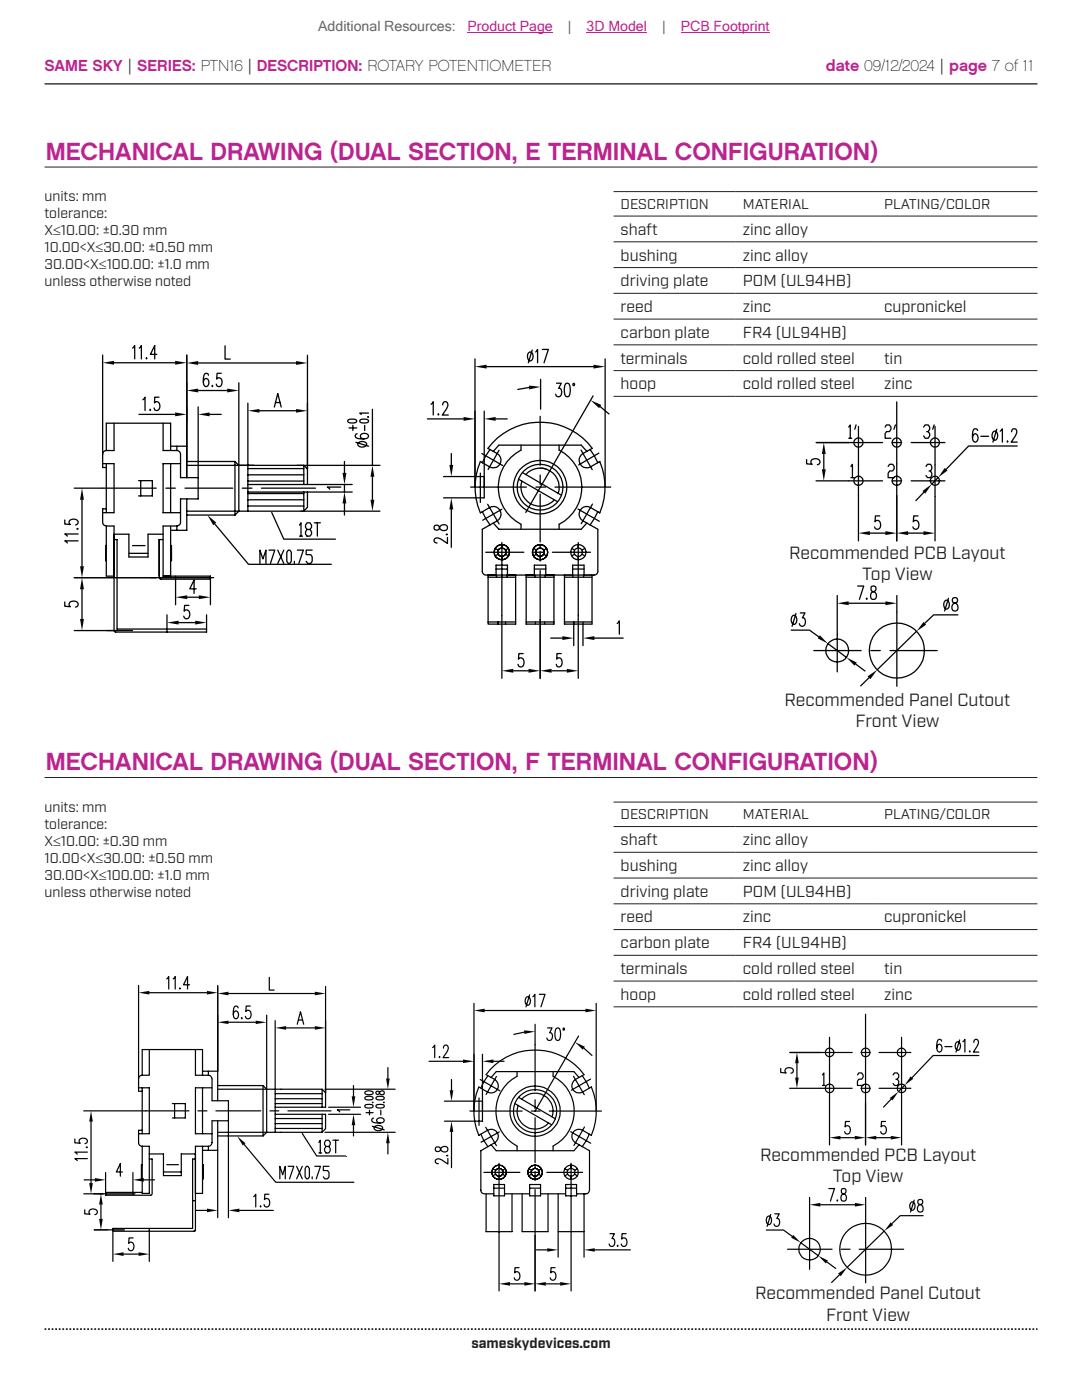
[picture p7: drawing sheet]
<svg xmlns="http://www.w3.org/2000/svg" width="216mm" height="279mm" viewBox="0 0 216 279" stroke-linecap="round" stroke-linejoin="round" font-family="sans-serif">
<path d="M8.9 16.7h198.1" fill="none" stroke="#231f20" stroke-width=".26"/>
<path d="M8.9 265.3h198.1" fill="none" stroke="#231f20" stroke-width=".35" stroke-dasharray=".4 .4 .4 .4 .4 .4" stroke-dashoffset=".7" stroke-linecap="butt"/>
<path d="M8.9 33.3h198.1" fill="none" stroke="#231f20" stroke-width=".2"/>
<path d="M94.8 71.6v25.6M97.1 73.2h21.3M120.7 71.6v25.6" fill="none" stroke="#040503" stroke-width=".26"/>
<g fill="#040503">
<path d="M94.8 73.2l2.3-.4v.8z"/>
<path d="M118.4 72.8l2.3 .4-2.3 .4z"/>
</g>
<path d="M105.5 70.4l.2-.1a.9 .9 0 0 1 .7 .8 .9 .9 0 0 1-.7 .9 1.14 1.14 0 0 1-.2-1.6zM106.2 69.9l-.8 2.5M106.9 70.3l.4-.6v2.7M108.2 69.7h1.2l-.8 2.7M22.8 105v20.8M25.7 106.6v4.6M29.5 106.6v4.6M32.5 105v10M34 105v10" fill="none" stroke="#040503" stroke-width=".26"/>
<path d="M41.4 102.8l1.7 1.5-.6 .5z" fill="#040503"/>
<path d="M88.5 99.4h6.4M88.5 95.1h6.4M90.1 90.5v2.3M21.2 105v10M42.8 104.6l6.8 8h16.5M90.1 101.7v7.5M96.2 105.6v8.4M119.3 105.6v8.4" fill="none" stroke="#040503" stroke-width=".26"/>
<g fill="#040503">
<path d="M89.7 92.8h.7l-.3 2.3z"/>
<path d="M90.1 99.4l.3 2.3h-.7z"/>
</g>
<path d="M14.8 97.4h5.6M16.4 99.7v13.3M107.8 83.1v9.8M107.8 94.8v1.9M107.8 98.6v9.6M14.8 115.3h16.4M86.7 104.9l-.1 .6a.59 .59 0 0 0 1 .1 .9 .9 0 0 1 .7-.9 .9 .9 0 0 1 1 .5 .84 .84 0 0 1-.9 .7 .84 .84 0 0 1-.8-.8 .63 .63 0 0 0-.9-.2zM89.2 106.6l.1 .1h-.3M89.3 107.3v1.2l-1.3-.9a.77 .77 0 0 0-.8-.3 .77 .77 0 0 0-.6 .7l.6 .4M107.8 110v2M107.8 113.9v9.8" fill="none" stroke="#040503" stroke-width=".26"/>
<g fill="#040503">
<path d="M16 113h.7l-.3 2.3z"/>
<path d="M16.4 97.4l.3 2.3h-.7z"/>
</g>
<path d="M12.9 103.8v.8l1.1 .1a.54 .54 0 0 1-.2-.6 .54 .54 0 0 1 .4-.4 .91 .91 0 0 1 1.4 .6l-.1 .3-.4 .2M14.8 115.3h16.4M15.5 105.5h.1h-.3M15.6 107.9h-2.7l.5 .5M15.6 106.6h-2.7l.5 .4M16.4 117.6v5.9M14.8 125.8h8.7" fill="none" stroke="#040503" stroke-width=".26"/>
<g fill="#040503">
<path d="M16.4 115.3l.3 2.3h-.7z"/>
<path d="M16 123.5h.7l-.3 2.3z"/>
</g>
<g fill="none" stroke="#040503" stroke-width=".26">
<path d="M21.2 115h1.6M96.9 110.2h7.6M106.4 110.2h1.9M110.2 110.2h7.6M112.6 115.2h5.5M112.6 114.8h5.5M114.3 113.6h2.2M114.3 112.8h2.2M12.9 120.1v.9l1.1 .1a.57 .57 0 0 1-.2-.6 .57 .57 0 0 1 .4-.5 .9 .9 0 0 1 1.4 .7l-.1 .3-.4 .2M21.3 125.8h5.1M100.1 122.8v12.6M100.9 124.1v.5"/>
<path d="M102.4 133.9h3.1M106.8 124.1v.5M107.8 123.7v11.7M108.7 124.1v.5M112.6 124.1h5.5M114.5 124.1v.5M114.7 124.6h3.4"/>
<circle cx="115.4" cy="110.2" r="1.53"/>
<circle cx="115.4" cy="110.2" r=".84"/>
</g>
<g fill="#040503">
<path d="M100.1 133.9l2.3-.4v.8z"/>
<path d="M105.5 133.5l2.3 .4-2.3 .4z"/>
</g>
<path d="M104.4 130.4h-.9l-.1 1.2a.57 .57 0 0 1 .6-.3 .57 .57 0 0 1 .5 .4 .9 .9 0 0 1-.7 1.4l-.3-.1-.1-.4M107.8 123.7v11.7M110.1 133.9h3M115.4 122.8v12.6" fill="none" stroke="#040503" stroke-width=".26"/>
<g fill="#040503">
<path d="M107.8 133.9l2.3-.4v.8z"/>
<path d="M113.1 133.5l2.3 .4-2.3 .4z"/>
</g>
<g fill="none" stroke="#040503" stroke-width=".26">
<path d="M20.5 70.9v19.8M22.8 72.4h12.1M37.3 70.9v13.2M20.5 92.5h2.3M21.2 84.5h12.8M21.2 89.9h1.6M20.5 102.3h2.3M21.2 108.9h-.1v3h.1M21.2 105h1.6M22.8 107.7h.6v17.8h17.8v.6h-18.1l-.3-.3M25.7 111.2h3.8M25.7 110.4h3.8"/>
<path d="M26.4 108.9h2.5M30.1 115.3h12.5M31.8 115v-7.3l.1 7.8 10.1 .1v-.6h-9.5M31.8 107.7h.7M34 108.9h.2v3h-.2M51.9 112.4v-2.6l.6 1.7 .6-1.7v2.6M53.7 109.8h1.1l-.8 2.6M55.4 109.8l1.2 2.6M56.6 109.8l-1.2 2.6M57.5 109.8h.3l.3 .4v1.8l-.3 .4h-.3l-.3-.4v-1.8zM58.7 112v.4M59.3 109.8h1.2l-.9 2.6"/>
<path d="M62.3 109.8h-1.2v.9h.9l.3 .4v.9l-.3 .4h-.6l-.3-.4M96.2 114a.73 .73 0 0 0 .8 .8h2v-2h2.3v2M97.4 115.2h5.5M98.8 109.4l.6 .4M99 113.6h2.3M99.1 114.8v.4M99.4 110.6l-.6 .3M100.1 108.3v14.5M100.9 110.6l.5 .3M101.2 114.8v.4M101.4 109.4l-.5 .4M102.9 114.8v9.8h-5.5v-9.8h16.9"/>
<path d="M105 114.8v9.8h5.5v-9.8M105 115.2h5.5M106.5 109.4l.6 .4M106.6 113.6h2.3M106.6 114.8v-2h2.3v2M106.7 114.8v.4M107.1 110.6l-.6 .3M107.8 108.7v.7M107.8 111v.7M108.5 110.6l.6 .3M108.8 114.8v.4M109.1 109.4l-.6 .4"/>
<path d="M112.6 114.8v9.8h2.1M114.1 109.4l.6 .4M114.3 112.8v2.4M114.7 110.6l-.6 .3M115.4 108.3v14.5M116.1 110.6l.6 .3M116.5 114.8v.4M116.5 112.8v2h2a.73 .73 0 0 0 .8-.8M116.7 109.4l-.6 .4M118.1 114.8v9.8M33.3 125.5v.6M97.4 124.1h5.5"/>
<path d="M99.4 124.1v.5M105 124.1h5.5M112 130.4h-.9v1.2a.51 .51 0 0 1 .8-.2 1.11 1.11 0 0 1-.3 1.7l-.5-.1-.1-.4M116.3 124.1v.5"/>
<circle cx="100.1" cy="110.2" r="1.51"/>
<circle cx="100.1" cy="110.2" r=".83"/>
<circle cx="107.8" cy="110.2" r="1.51"/>
<circle cx="107.8" cy="110.2" r=".83"/>
</g>
<g fill="#040503">
<path d="M20.5 72.4l2.3-.4v.8z"/>
<path d="M34.9 72l2.4 .4-2.4 .4z"/>
</g>
<g fill="none" stroke="#040503" stroke-width=".26">
<path d="M26.4 69.5l.5-.5v2.6M27.8 69.5l.4-.5v2.6M29.2 71.4v.2l.1-.1M31.3 70.7h-1.3l.9-1.7v2.6M37.3 70.9v21.2M39.5 72.4h19.6M61.3 70.9v22.7M20.4 97.4h10.8M21.2 92.5v9h-.7v2.7a.73 .73 0 0 0 .7 .8M21.2 84.5v5.4a.73 .73 0 0 0-.7 .8v2.6h.7M33.1 97.4h1.9M36.9 97.4h9.6"/>
<path d="M48.3 97.4h2M52.2 97.4h10.7M93.9 97.2h11.1M94.9 95.1h1.7v4.3h-1.7M95.8 94.4v5.9M96.2 90.5l4.1 2.4M97.8 89.7l-1.6 2.7M98.4 90.1l1.1-1.3h16.5l1.1 1.3M99.6 89.9l-2.2 3.8M104 88.8v1a8.3 8.3 0 0 0 0 14.8v1M106.9 97.2h2M109 93.6a3.9 3.9 0 0 0-4.1 1.1"/>
<path d="M110.6 99.8a3.9 3.9 0 0 1-4.8 .7M110.7 97.2h11.2M111.6 88.8v1a8.3 8.3 0 0 1 0 14.8v1M115.9 89.8l2.3 3.9M117.7 89.7l1.6 2.7M119.5 90.4l-4 2.4M21.2 101.5v.8M96.2 105.6l3-1.7a1.53 1.53 0 0 0 .6-2 1.53 1.53 0 0 0-2.1-.6l-1.9 1.1a13 13 0 0 1 0-10.3l1.9 1.1a1.53 1.53 0 0 0 2.1-.6 1.53 1.53 0 0 0-.6-2.1l-1.8-1a13 13 0 0 1 20.8 0l-1.9 1a1.53 1.53 0 0 0-.5 2.1 1.53 1.53 0 0 0 2 .6l1.9-1.1a13 13 0 0 1 0 10.3l-1.9-1.1a1.53 1.53 0 0 0-2 .6 1.53 1.53 0 0 0 .5 2l3 1.7M96.2 102.1l1.6 2.7M97.3 100.6l2.3 4M100.1 101.6l-3.8 2.2M115.3 101.6l4.3 2.4"/>
<path d="M117.1 104.4l-1.1 1.2h-16.5l-1.1-1.2M118.2 100.6l-2.2 3.9M119.3 102.1l-1.6 2.7"/>
<circle cx="107.8" cy="97.2" r="4.6"/>
<circle cx="107.8" cy="97.2" r="5.3"/>
</g>
<path d="M98.7 103h.1" fill="none" stroke="#040503" stroke-width=".2"/>
<g fill="#040503">
<path d="M37.3 72.4l2.2-.3v.7z"/>
<path d="M59.1 72.1l2.2 .3-2.2 .4z"/>
</g>
<path d="M44.9 69v2.7h1M61.3 96.7h9M61.4 98.2h8.9M68.7 92.1v2.3M68.7 96.7v1.5M68.7 100.5v2.3" fill="none" stroke="#040503" stroke-width=".26"/>
<g fill="#040503">
<path d="M68.3 94.4h.8l-.4 2.3z"/>
<path d="M68.7 98.2l.4 2.3h-.8z"/>
</g>
<path d="M59.2 92.9h16.6M68 97.2h-2.7l.5 .4M74.3 81.7v11.2M74.3 95.1v4.6M60 102h15.8" fill="none" stroke="#040503" stroke-width=".26"/>
<g fill="#040503">
<path d="M73.9 99.7h.8l-.4 2.3z"/>
<path d="M74.3 92.9l.4 2.2h-.8z"/>
</g>
<g fill="none" stroke="#040503" stroke-width=".26">
<path d="M37.3 76.4v12.7M39.5 77.9h5.8M47.7 76.4v16.5M22.8 84.5v5.4M32.5 84.5v5.4M34 84.5v5.4M69.5 83.8l.6-.2a.79 .79 0 0 1 1.1 .5 1.34 1.34 0 0 1-1.8 0zM69.6 85.4h1.6M70.4 84.9v1M71 88.3l2.5 .8M71.3 86.6h-.3l-.1 .5a1.56 1.56 0 0 0 1.7 .5l.6-.1 .3-.4a.85 .85 0 0 0-.8-.6 .85 .85 0 0 0-.8 .6l.1 .2 .6 .3M71.5 88.4a1.14 1.14 0 0 1 1.7 .1v.3a.97 .97 0 0 1-1 .4 .97 .97 0 0 1-.8-.7z"/>
<path d="M71.9 83.8l.6-.2a.79 .79 0 0 1 1 .5 1.29 1.29 0 0 1-1.7 0zM72.8 84.9v1M73.5 83.2v.1l-.1-.1M73.5 82.4h-1.7l.3 .3"/>
</g>
<g fill="#040503">
<path d="M37.3 77.9l2.2-.4v.8z"/>
<path d="M45.3 77.5l2.4 .4-2.4 .4z"/>
</g>
<g fill="none" stroke="#040503" stroke-width=".26">
<path d="M41.6 74.9l-.1-.3-.4-.1a1.56 1.56 0 0 0-.5 1.8l.1 .5 .4 .4a.85 .85 0 0 0 .6-.9 .85 .85 0 0 0-.6-.8l-.4 .4-.1 .4M42.4 76.9v.3l.1-.2M44.1 74.5h-.8l-.1 1.2a.55 .55 0 0 1 .6-.3 .55 .55 0 0 1 .4 .3 .91 .91 0 0 1-.6 1.5l-.3-.2-.2-.4M22.8 92.5v9.8M27.7 95.9h2.7v3.1h-2.7M28.1 95.9v3.1M32.5 89.9h2.8M34 92.5v9.8M34 89.1h3.3v6.2M35.3 89.1v.8a.74 .74 0 0 1 .7 .8v4.6h3.5v4.3h-3.5v4.6a.74 .74 0 0 1-.7 .8h-2.8M36 92.5h-3.5v9.8h3.5M37.3 92.1h9.6"/>
<path d="M37.3 92.9h10.4M37.3 99.6v6.2h-3.3M46.9 92.1l.8 .8h3M46.9 92.1v10.7M47.7 92.9h12.9l.7 .7M47.7 92.9v9.1h-10.4M49.5 80.5v21.5M49.5 98.2h11.8v3l-.7 .8M49.5 93.5h11.1M49.5 94.8h11.1M49.5 96h11.1M49.5 98.5h11.1"/>
<path d="M49.5 99.7h11.1M51.8 82h7.3M60.6 92.9v3.8M60.6 98.2v3.8M61.3 80.5v16.2h-11.8M22.8 106.6h2.9M29.5 106.6h3M35.3 105v.8M37.3 102.8h9.6M49.5 101h11.1M60.6 102h-12.9l-.8 .8"/>
</g>
<g fill="#040503">
<path d="M49.5 82l2.3-.4v.8z"/>
<path d="M59.1 81.6l2.2 .4-2.2 .4z"/>
</g>
<path d="M105.6 77.3l-2.3 .4M107.9 75.7v6M118.3 79l-13.4 23.3M54.7 81.2l.7-2.7 .7 2.7M55 80.3h.9M103.4 95.6l7.9 4.5M104.1 96.1a3.9 3.9 0 0 0 1.7 4.4M104.2 94.3l7.8 4.5M107.8 93.4a3.8 3.8 0 0 1 3.6 5.1M119.8 81.2l1.7 1.4" fill="none" stroke="#040503" stroke-width=".26"/>
<g fill="#040503">
<path d="M117.8 79.9l2.2 .9-.5 .7z"/>
<path d="M105.6 76.9l2.3 .3-2.3 .5z"/>
</g>
<g fill="none" stroke="#040503" stroke-width=".26">
<path d="M111 76.5h1l-.5 1h.2a1.03 1.03 0 0 1-.1 1.7 .54 .54 0 0 1-.7-.5M112.8 76.6l.5-.1a1.42 1.42 0 0 1 .5 1.5l-.3 1.1-.4 .1a1.42 1.42 0 0 1-.5-1.6zM85.3 83.6h7.2M94.8 82.1v15.1M96.6 82.1v15.1M98.9 83.6h2.3"/>
<circle cx="114.4" cy="76.7" r=".22"/>
</g>
<g fill="#040503">
<path d="M96.6 83.6l2.3-.4v.8z"/>
<path d="M92.5 83.2l2.3 .4-2.3 .4z"/>
</g>
<path d="M86 80.7l.4-.5v2.6M87.5 82.6v.2l.1-.1M88.3 80.8l.1-.4a.58 .58 0 0 1 .9 0 .58 .58 0 0 1 0 .8l-1 1.6h1.2M109.9 127.3h2.3M114.5 124.6v4.2M116.3 124.6v4.2M118.6 127.3h5.8" fill="none" stroke="#040503" stroke-width=".26"/>
<g fill="#040503">
<path d="M112.2 127l2.3 .3-2.3 .4z"/>
<path d="M116.3 127.3l2.3-.3v.7z"/>
</g>
<path d="M27.7 82.7h7.2M37.3 81.2v14.1M39.5 81.2v14.1M41.8 82.7h2.3M123.2 124.4l.4-.5v2.7" fill="none" stroke="#040503" stroke-width=".26"/>
<g fill="#040503">
<path d="M39.5 82.7l2.3-.4v.8z"/>
<path d="M34.9 82.3l2.4 .4-2.4 .4z"/>
</g>
<path d="M28.5 79.8l.4-.5v2.6M31.7 79.3h-.8l-.1 1.1a.51 .51 0 0 1 .8-.1 1.06 1.06 0 0 1-.2 1.6l-.5-.1-.2-.4M30 81.7v.2l.1-.1" fill="none" stroke="#040503" stroke-width=".26"/>
<path d="M54.1 102l.1 .3z" fill="#040503"/>
<g fill="none" stroke="#040503" stroke-width=".26">
<path d="M162.8 88.3h6.6M162.8 96h6.6M164.4 90.6v3M171.3 85.1v7.6M186.6 85.1v7.6M54.2 102.3l2.4 5.3h10.3M59.8 104.8l.3-.5v2.7M59.8 107h.6M61.3 105.7l-.3-.5v-.4l.3-.5h.6l.3 .5v.4l-.3 .5h-.6l-.3 .4v.5l.3 .4h.6l.3-.4v-.5l-.3-.4M62.7 104.3h1.2M63.3 104.3v2.7"/>
<circle cx="178.9" cy="88.3" r=".91"/>
</g>
<g fill="#040503">
<path d="M164.4 88.3l.4 2.3h-.8z"/>
<path d="M164 93.6h.8l-.4 2.4z"/>
</g>
<g fill="none" stroke="#040503" stroke-width=".26">
<path d="M160.9 91.7v.9l1.2 .1a.57 .57 0 0 1-.3-.6 .57 .57 0 0 1 .4-.5 .9 .9 0 0 1 1.4 .7l-.1 .3-.4 .1M184.3 98.2l-1.5 1.7M187.2 95.3l-1.3 1.3M195.1 85.9a.49 .49 0 0 0-.8-.2 2.97 2.97 0 0 0 0 2.4l.3 .1a.88 .88 0 0 0 .6-.8 .88 .88 0 0 0-.6-.8l-.5 .3-.1 .4M195.7 87.1h1.6M198.2 86.2l.4-.2a1.15 1.15 0 0 1 0 1.9h-.2a1.19 1.19 0 0 1-.2-1.7zM198.9 85.7l-.8 2.5M199.6 86l.4-.4v2.6M201 88v.2l.1-.1M201.9 86.2v-.4a.58 .58 0 0 1 .9-.1 .58 .58 0 0 1 0 .9l-1 1.6h1.2M203 89h-9.7l-4.5 4.6"/>
<circle cx="171.3" cy="88.3" r=".91"/>
</g>
<g fill="#040503">
<path d="M184.1 98l1.8-1.4-1.3 1.9z"/>
<path d="M188.5 93.4l.6 .5-1.9 1.4z"/>
</g>
<g fill="none" stroke="#040503" stroke-width=".26">
<path d="M169.4 96h6.7M178 96h1.9M178.9 80.2v12.4M178.9 98.9v9M181.8 96h6.7M186.6 99.1v8.8M181.2 106.4h3.1"/>
<circle cx="186.6" cy="96" r=".91"/>
<circle cx="186.6" cy="88.3" r=".91"/>
</g>
<g fill="#040503">
<path d="M178.9 106.4l2.3-.4v.8z"/>
<path d="M184.3 106l2.3 .4-2.3 .4z"/>
</g>
<path d="M171.3 98.9v9M178.9 98.9v9M173.6 106.4h3.1M183.2 103h-.9l-.1 1.1a.57 .57 0 0 1 .6-.3 .57 .57 0 0 1 .5 .5 .8 .8 0 0 1 0 .9 .8 .8 0 0 1-1 .3l-.1-.3" fill="none" stroke="#040503" stroke-width=".26"/>
<g fill="#040503">
<path d="M171.3 106.4l2.3-.4v.8z"/>
<path d="M176.7 106l2.2 .4-2.2 .4z"/>
</g>
<g fill="none" stroke="#040503" stroke-width=".26">
<path d="M163 88.3h13.1M169.4 85.2l.3-.4v2.7M169.4 87.5h.6M169.8 93.1l.3-.4v2.6M169.8 95.3h.6M170.8 84.8l-.2 .9M171.3 92.7v6.2M176.6 85.2l.3-.4h.6l.3 .4v.5l-.3 .4h-.6l-.3 .5v.9h1.2M177.2 93.1l.3-.4h.6l.3 .4v.5l-.3 .4h-.6l-.3 .5v.8h1.2M178 88.3h1.9M178.7 84.8l-.3 .9M178.9 92.6v6.3"/>
<path d="M181.8 88.3h6.7M184.3 85.2l.3-.4h.6l.3 .4v.5l-.3 .4h-.3M184.8 93.1l.3-.4h.6l.2 .4v.5l-.2 .4h-.3M185.2 86.1l.3 .5v.4l-.3 .5h-.6l-.3-.5M185.7 94l.2 .5v.4l-.2 .4h-.6l-.3-.4M186.4 84.8l-.3 .9M186.6 92.7v6.4M35 115v5.7M37.4 119.2h2.3M42 115.6v5.1M175.5 103h-.8l-.1 1.1a.57 .57 0 0 1 .6-.3 .57 .57 0 0 1 .4 .5 .8 .8 0 0 1 .1 .9 .8 .8 0 0 1-1 .3l-.2-.3"/>
<circle cx="171.3" cy="96" r=".91"/>
<circle cx="178.9" cy="96" r=".91"/>
</g>
<g fill="#040503">
<path d="M35 119.2l2.4-.4v.8z"/>
<path d="M39.7 118.8l2.3 .4-2.3 .4z"/>
</g>
<path d="M39.2 117.5h-1.3l.8-1.7v2.6M33.3 122.7v2.8M35.6 124.3h3.3M41.2 122.7v2.8" fill="none" stroke="#040503" stroke-width=".26"/>
<g fill="#040503">
<path d="M33.3 124.3l2.3-.4v.7z"/>
<path d="M38.9 123.9l2.3 .4-2.3 .3z"/>
</g>
<path d="M188.6 119.9l.1-.1a.9 .9 0 0 1 .7 .9 .9 .9 0 0 1-.7 .9 1.14 1.14 0 0 1-.1-1.7zM189.3 119.4l-.8 2.5M190.1 119.4a.63 .63 0 0 0 .5 1 .79 .79 0 0 1 .6 .9 .79 .79 0 0 1-.8 .6 .96 .96 0 0 1-.4-1.1 .96 .96 0 0 1 1-.6 .58 .58 0 0 0 0-.7 .58 .58 0 0 0-.6-.2zM37.7 120.8h-.9v1.2a.57 .57 0 0 1 .5-.3 .57 .57 0 0 1 .5 .4 .81 .81 0 0 1 0 1 .81 .81 0 0 1-1 .3l-.1-.4M173.4 135.2l-1.7 1.7M182.9 126l-7.9 7.7M191.1 122.7h-4.8l-1.8 1.7" fill="none" stroke="#040503" stroke-width=".26"/>
<g fill="#040503">
<path d="M173.1 135l1.9-1.3-1.3 1.8z"/>
<path d="M184.3 124.1l.5 .6-1.9 1.3z"/>
</g>
<g fill="none" stroke="#040503" stroke-width=".26">
<path d="M157.9 125.8h3.6l1.9 1.3M158.1 122.9l.5-.1a1.15 1.15 0 0 1 0 1.8h-.3a1.19 1.19 0 0 1-.2-1.7zM158.8 122.5l-.8 2.5M159.7 122.3h.9l-.5 1h.3a1.03 1.03 0 0 1-.2 1.7 .54 .54 0 0 1-.7-.5M165.2 128.5l3.7 2.7M167.1 126.7v7.4M170.8 132.5l1.8 1.4M179 122.1v14.9"/>
<circle cx="167.1" cy="129.8" r="2.28"/>
</g>
<g fill="#040503">
<path d="M168.9 131.2l2.1 1-.5 .6z"/>
<path d="M163.6 126.8l1.6 1.7-2-1.1z"/>
</g>
<g fill="none" stroke="#040503" stroke-width=".26">
<path d="M167.1 118.8v7.9M179 118.8v3.3M162.4 129.8h9.4M169.3 120.4h7.4M173.8 129.8h1.8M177.6 129.8h9.4"/>
<circle cx="179" cy="129.8" r="5.5"/>
</g>
<g fill="#040503">
<path d="M167.1 120.4l2.2-.4v.8z"/>
<path d="M176.7 120l2.3 .4-2.3 .4z"/>
</g>
<path d="M171.1 117h1.2l-.8 2.6M172.9 119.4v.2l.1-.1M173.8 117.1v.5a.85 .85 0 0 0 .8 .6 .73 .73 0 0 1 .3 1.1 .73 .73 0 0 1-1.1 .2v-.1a.93 .93 0 0 1 .7-1.4 .59 .59 0 0 0-.1-1z" fill="none" stroke="#040503" stroke-width=".26"/>
<path d="M94.6 200.3v21.4M96.7 201.7h20.1M119 200.3v21.4" fill="none" stroke="#040503" stroke-width=".24"/>
<g fill="#040503">
<path d="M94.6 201.7l2.1-.4v.7z"/>
<path d="M116.8 201.3l2.2 .4-2.2 .3z"/>
</g>
<g fill="none" stroke="#040503" stroke-width=".24">
<path d="M105 199l.2-.1a.88 .88 0 0 1 .6 .9 .88 .88 0 0 1-.6 .8 1.12 1.12 0 0 1-.2-1.6zM105.7 198.6l-.7 2.3M106.3 198.9l.4-.5v2.5M107.6 198.4h1.1l-.8 2.5M97 214.5a12.2 12.2 0 0 1 19.5 0M99 213.9h15.5M104.1 219.4a3.6 3.6 0 0 1 4.5-.8 3.6 3.6 0 0 1 1.6 4.3M113.2 210.6l-6.4 11.1M93.8 221.7h10.4M96.6 234h7.1M99 229.7h15.5M105.5 234h1.8"/>
<path d="M106 221.7h1.8M107.9 238.3h5M109.1 234h7.2M109.6 221.7h10.4M106.8 246.6v11M108.9 256.2h2.9M114 245.8v11.8"/>
</g>
<g fill="#040503">
<path d="M106.8 256.2l2.1-.3v.7z"/>
<path d="M111.8 255.9l2.2 .3-2.2 .4z"/>
</g>
<path d="M104.6 206l-2.1 .4M106.8 204.4v4.1M110.4 214.8a7.9 7.9 0 0 1 0 13.9M115.4 206.8l-2.2 3.8M116.5 209.2l1.6 1.4M110.8 253h-.8l-.1 1a.53 .53 0 0 1 .5-.2 .53 .53 0 0 1 .4 .4 .78 .78 0 0 1 .1 .9 .78 .78 0 0 1-.9 .3l-.2-.4" fill="none" stroke="#040503" stroke-width=".24"/>
<g fill="#040503">
<path d="M114.7 208l2 .9-.4 .6z"/>
<path d="M104.6 205.6l2.2 .3-2.2 .5z"/>
</g>
<g fill="none" stroke="#040503" stroke-width=".24">
<path d="M88.7 219.8h6M90.1 215.4v2.2M95.8 215.4l3.9 2.3M97.4 214.7l-1.5 2.4M98.7 215.4a1.45 1.45 0 0 1 .6 2 1.45 1.45 0 0 1-2 .5M99.1 214.8l-2.1 3.6M103.5 219l7.3 4.3M106.8 208.5v9.2M106.8 219.5v1.8M109.3 205.1h.9l-.5 1a.78 .78 0 0 1 .6 .8 .78 .78 0 0 1-.8 .7l-.2-.1-.2-.3M111 205.3l.4-.2a1.33 1.33 0 0 1 .5 1.5l-.3 .9-.4 .1a1.31 1.31 0 0 1-.5-1.4zM112.4 205.2l.1-.1 .2 .3-.2 .2z"/>
<path d="M88.7 223.8h6M90.1 225.9v7.1M106.8 223.1v8.9M106.8 233.8v1.8M106.8 237.4v9.2"/>
<circle cx="106.8" cy="221.8" r="5"/>
<circle cx="106.8" cy="221.8" r="4.3"/>
</g>
<g fill="#040503">
<path d="M89.7 217.6h.8l-.4 2.2z"/>
<path d="M90.1 223.8l.4 2.1h-.8z"/>
</g>
<path d="M103.2 214.8a7.9 7.9 0 0 0 0 13.9M87 229a.53 .53 0 0 0 0 .8 .53 .53 0 0 0 .8-.2 .82 .82 0 0 1 .7-.8 .82 .82 0 0 1 .9 .4 .77 .77 0 0 1-.8 .8 .77 .77 0 0 1-.8-.9 .63 .63 0 0 0-.8-.1zM89.2 230.5l.2 .1h-.3M89.4 231.2v1.1a2.94 2.94 0 0 0-2.1-1l-.3 .1-.1 .5 .6 .3M97 238.3v7.5h5.2v-7.5M99.6 232.2v25.4M104.2 238.3v7.5M109.4 238.3v7.5M101.8 256.2h2.8M106.8 246.6v11" fill="none" stroke="#040503" stroke-width=".24"/>
<g fill="#040503">
<path d="M99.6 256.2l2.2-.3v.7z"/>
<path d="M104.6 255.9l2.2 .3-2.2 .4z"/>
</g>
<g fill="none" stroke="#040503" stroke-width=".24">
<path d="M43.4 196.9v16.9M45.6 198.3h17.2M65 196.9v21.2M94.7 219.8h1.6v4h-1.6M95.6 219.1v5.5M97 214.5l1.7 .9M97.3 217.9l-1.8-1a12.3 12.3 0 0 0 0 9.7l1.8-1a1.43 1.43 0 0 1 1.9 .5 1.43 1.43 0 0 1-.5 1.9l-2.8 1.7v7.8a.69 .69 0 0 0 .7 .8h1.9M99 213.9l-1 1.1M103.2 213.9v.9M110.4 213.9v.9M95.9 226.3l.7 1.3 .8 1.2M96.9 225l2.2 3.6"/>
<path d="M98 228.5l1 1.2M98.3 233.2l.6 .4M98.5 237.1h2.2M98.5 236.4h2.2v2.3h-2.2zM98.9 234.3l-.6 .4M99.6 232.5v.7M99.6 234.7v.7M99.6 225.9l-3.6 2.1M100.3 234.3l.5 .4M100.7 238.3h5M100.8 233.2l-.5 .4M102.7 220.2l7.4 4.3"/>
<path d="M103.2 228.7v1M103.4 220.6a3.6 3.6 0 0 0 1.6 4.2 3.6 3.6 0 0 0 4.5-.7M105.5 233.2l.6 .4M105.7 237.1h2.2M105.7 236.4h2.2v2.3h-2.2zM106.1 234.3l-.6 .4M106.8 232.5v.7M106.8 234.7v.7M107.5 234.3l.5 .4M108 233.2l-.5 .4M110.4 228.7v1M103.6 253h-.8l-.1 1a.53 .53 0 0 1 .5-.2 .53 .53 0 0 1 .5 .4 .78 .78 0 0 1 0 .9 .78 .78 0 0 1-.9 .3l-.2-.4"/>
<path d="M104.2 245.8h5.2"/>
<circle cx="99.6" cy="234" r="1.44"/>
<circle cx="99.6" cy="234" r=".79"/>
<circle cx="106.8" cy="234" r="1.44"/>
<circle cx="106.8" cy="234" r=".79"/>
</g>
<path d="M98.2 227.1v.1" fill="none" stroke="#040503" stroke-width=".2"/>
<g fill="#040503">
<path d="M43.4 198.3l2.2-.4v.7z"/>
<path d="M62.8 197.9l2.2 .4-2.2 .3z"/>
</g>
<path d="M53.7 195v2.6h1M42.3 219.7h3.3M43.4 216.6h9.1M43.4 202.6v11.2M45.6 204h5.4M53.2 202.6v14.8h-9.8" fill="none" stroke="#040503" stroke-width=".24"/>
<g fill="#040503">
<path d="M43.4 204l2.2-.3v.7z"/>
<path d="M51 203.7l2.2 .3-2.2 .4z"/>
</g>
<path d="M47.5 201.1l-.1-.2-.4-.1a1.5 1.5 0 0 0-.5 1.7l.1 .5 .4 .3a.83 .83 0 0 0 .6-.8 .83 .83 0 0 0-.6-.8l-.4 .4-.1 .4M48.2 203.1v.2l.1-.1M49.9 200.8h-.8v1.1a.53 .53 0 0 1 .5-.3 .53 .53 0 0 1 .4 .4 .78 .78 0 0 1 0 .9 .78 .78 0 0 1-.9 .3l-.1-.4M42.3 223.7h3.3v19.3M43.4 226.7h9.1M43.4 226h9.8M43.4 229.6v13.4M39.1 241.6h2.2M47.8 241.6h6.7" fill="none" stroke="#040503" stroke-width=".24"/>
<g fill="#040503">
<path d="M41.3 241.2l2.1 .4-2.1 .3z"/>
<path d="M45.6 241.6l2.2-.4v.7z"/>
</g>
<g fill="none" stroke="#040503" stroke-width=".24">
<path d="M27.7 215.3v2.5M42.3 215.3v4.4M43.4 213.8v5.9M114.4 214.8l2.2 3.7M114.8 215.4a1.45 1.45 0 0 0-.5 2 1.45 1.45 0 0 0 2 .5M116.2 214.7l1.4 2.4M117.8 215.4l-3.8 2.2M18.7 238.3h1.8M29.1 221.7h8.6M39.5 221.7h1.8M43.1 221.7h8.9M50.6 238.8l.4-.5v2.6"/>
<path d="M53.7 238.3h-.9v1.1a.53 .53 0 0 1 .5-.2 .53 .53 0 0 1 .4 .3 .78 .78 0 0 1 .1 1 .78 .78 0 0 1-1 .3l-.1-.4M53.9 221.7h1.7M57.5 221.7h8.6M18.8 245.4h2.8M20.1 240.4v2.9M52 240.6v.3l.1-.1"/>
</g>
<g fill="#040503">
<path d="M20.1 238.3l.4 2.1h-.7z"/>
<path d="M19.8 243.3h.7l-.4 2.1z"/>
</g>
<path d="M16.7 238.3h3.8M16.7 221.7h12.4M18.2 223.8v12.3M16.9 241.4v.8l1.1 .1a.57 .57 0 0 1 .1-.9 .78 .78 0 0 1 .9-.1 .78 .78 0 0 1 .3 .9l-.4 .2" fill="none" stroke="#040503" stroke-width=".24"/>
<g fill="#040503">
<path d="M18.2 221.7l.3 2.1h-.7z"/>
<path d="M17.8 236.1h.7l-.3 2.2z"/>
</g>
<g fill="none" stroke="#040503" stroke-width=".24">
<path d="M27.7 196.7v18.6M29.8 198.1h11.5M43.4 196.7v17.1M27.7 217.1h2.1v9.2h-2.1M27.7 217.8h.7M28.4 217.1v8.5M28.4 209.5h12M40.4 217.1v9.2M42.3 217.1h-3.3v9.2h3.3M114.5 213.9l1 1.1M116.3 217.9l1.7-1a12.3 12.3 0 0 1 0 9.7l-1.7-1a1.43 1.43 0 0 0-2 .5 1.43 1.43 0 0 0 .5 1.9l2.8 1.7v7.8a.76 .76 0 0 1-.7 .8h-1.9M116.5 214.5l-1.7 .9"/>
<path d="M14.9 227.3v.8l1.1 .1a.51 .51 0 0 1-.2-.5 .51 .51 0 0 1 .3-.5 .75 .75 0 0 1 .9 0 .75 .75 0 0 1 .3 .9l-.3 .1M17.3 228.9l.1 .1h-.2M17.4 231.2h-2.5l.5 .4M17.4 229.9h-2.5l.5 .4M19.8 238.3h7.1M28.4 226.3v-.7h-.7v2.4a.69 .69 0 0 0 .7 .8M28.4 232.4h-.2v2.9h.2M28.4 228.8h1.4v9.4h-1.4zM29.8 231.3h.6l-.1 7.2h-9.2v-.5h7.3M29.8 230.3h2.8v4.3h3.6v-4.3h2.8M32.6 233.9h3.6M33.3 232.4h2.3"/>
<path d="M34.4 220.2h2.6v2.9h-2.6M34.8 220.2v2.9M38.4 239.6h.6M40.4 232.4h.2v2.9h-.2M40.4 228.8v9.4h-1.4M41.6 229.6v-.8h-2.6l-.1 16.8-16.4 .1v-.5h15.9v-13.9h.6M42.3 223.7v4.3a.76 .76 0 0 1-.7 .8M43.4 223.7v5.9h-3M111.4 238.3v7.5h5.1v-7.5M112.7 233.2l.6 .4M112.9 236.4h2.1v2.3h-2.1zM112.9 237.1h2.1"/>
<path d="M113.3 234.3l-.6 .4M113.9 225.9l4 2.3M114 232.2v13.6M114.6 234.3l.6 .4M115.2 233.2l-.6 .4M115.5 228.5l-1 1.2M116.6 224.9l-2.1 3.7M117.6 226.3l-.6 1.3-.8 1.2M18.8 245.4h6M29.8 245.2v.5"/>
<circle cx="113.9" cy="234" r="1.42"/>
<circle cx="113.9" cy="234" r=".78"/>
</g>
<g fill="#040503">
<path d="M27.7 198.1l2.1-.3v.7z"/>
<path d="M41.3 197.8l2.1 .3-2.1 .4z"/>
</g>
<g fill="none" stroke="#040503" stroke-width=".24">
<path d="M33.3 195.4l.4-.5v2.5M34.6 195.4l.4-.5v2.5M35.9 197.1v.3l.1-.1M37.8 196.5h-1.2l.8-1.6v2.5M28.4 209.5v5.1M29.8 209.5v5.1h-1.4a.69 .69 0 0 0-.7 .7M39 209.5v5.1h2.6v-.8M40.4 209.5v5.1M40.4 213.8h3M41.6 214.6a.76 .76 0 0 1 .7 .7M54.9 203.7v13.7M57.1 205.1h5.7"/>
<path d="M65 203.7v14.4"/>
</g>
<g fill="#040503">
<path d="M54.9 205.1l2.2-.3v.7z"/>
<path d="M62.8 204.8l2.2 .3-2.2 .4z"/>
</g>
<path d="M59.3 204.4l.7-2.5 .6 2.5M59.6 203.6h.8M64.8 217.4h14.1M77.4 213.1v2.1M64.8 226h14.1M77.4 228.2v2.1" fill="none" stroke="#040503" stroke-width=".24"/>
<g fill="#040503">
<path d="M77 215.2h.8l-.4 2.2z"/>
<path d="M77.4 226l.4 2.2h-.8z"/>
</g>
<g fill="none" stroke="#040503" stroke-width=".24">
<path d="M70.5 216.6v2.2M72.9 219l.6-.2a.75 .75 0 0 1 1 .4 1.21 1.21 0 0 1-1.7 0zM72.9 217.9l.8-.2 .7 .2 .1 .2a1.21 1.21 0 0 1-1.7 0zM74.4 220v.1l-.1-.1M75.1 219l.6-.2a.74 .74 0 0 1 1 .3v.1a1.2 1.2 0 0 1-1.7 0zM75.1 217.8a.36 .36 0 0 0-.1 .4 .36 .36 0 0 0 .4 .2l.2-.1a.61 .61 0 0 1 .4-.5 .61 .61 0 0 1 .7 .2 .51 .51 0 0 1-.6 .5 .51 .51 0 0 1-.4-.6l-.3-.1zM76.6 220h.1M65.6 221h6.3M65.6 222.4h6.3M70.5 224.6v2.1M72.9 220.5l.6-.1a.75 .75 0 0 1 1 .4 1.21 1.21 0 0 1-1.7 0zM73 222.1h1.5"/>
<path d="M73.7 221.6v.9M74.3 224.8l2.4 .7M74.5 223.2h-.2l-.1 .4a1.5 1.5 0 0 0 1.7 .5l.4-.1 .4-.4a.8 .8 0 0 0-.8-.5 .8 .8 0 0 0-.8 .5l.2 .3 .6 .2M74.8 224.8a1.12 1.12 0 0 1 1.5 .2 .88 .88 0 0 1-.8 .7 .88 .88 0 0 1-.8-.7zM75.1 220.5l.6-.1a.81 .81 0 0 1 1 .3v.1a1.2 1.2 0 0 1-1.7 0zM76 221.6v.9"/>
</g>
<g fill="#040503">
<path d="M70.2 218.8h.7l-.4 2.2z"/>
<path d="M70.5 222.4l.4 2.2h-.7z"/>
</g>
<path d="M69.8 221.5h-2.5l.5 .4" fill="none" stroke="#040503" stroke-width=".24"/>
<path d="M47.3 226.7l1.7 1.5-.6 .4z" fill="#040503"/>
<g fill="none" stroke="#040503" stroke-width=".24">
<path d="M45.6 219.7v4M53.2 217.4v8.6M54.9 217.4v8.6M54.9 219.3h9.4M54.9 218.3h9.4M64.3 217.4h-11.1l-.7-.8v10.1l.7-.7h11.1M85.6 211.8h6.8M94.6 210.4v11.3M96.3 210.4v11.3M98.5 211.8h2.1M48.7 228.4l6.3 7.6h15.6M54.9 221h10.1v-2.9l-.7-.7v3.6"/>
<path d="M54.9 222.4h10.1v2.9l-.7 .7M54.9 225.2h9.4M54.9 224.2h9.4M54.9 223.2h9.4M54.9 220.2h9.4M55.8 235.3v-2.5l.6 1.7 .5-1.7v2.5M57.5 232.8h1.1l-.8 2.5M59.2 232.8l1.1 2.5M60.3 232.8l-1.1 2.5M61.2 232.8h.2l.3 .4v1.7l-.3 .4h-.2l-.3-.4v-1.7zM62.3 234.9v.4M62.8 232.8h1.2l-.9 2.5"/>
<path d="M64.3 222.4v3.6M65.6 232.8h-1.1v.8h.9l.2 .4v.9l-.2 .4h-.6l-.3-.4"/>
</g>
<g fill="#040503">
<path d="M96.3 211.8l2.2-.4v.8z"/>
<path d="M92.4 211.4l2.2 .4-2.2 .4z"/>
</g>
<path d="M86.3 209.1l.4-.5v2.5M87.7 210.8v.3l.1-.1M88.5 209.2l.1-.4a.54 .54 0 0 1 .8-.1 .54 .54 0 0 1 0 .8l-1 1.6h1.1M107.1 249.4h2.1M111.4 245.8v5.1M116.5 245.8v5.1M118.7 249.4h7.1" fill="none" stroke="#040503" stroke-width=".24"/>
<g fill="#040503">
<path d="M109.2 249.1l2.2 .3-2.2 .4z"/>
<path d="M116.5 249.4l2.2-.3v.7z"/>
</g>
<path d="M69.1 230.8h.1M121.7 246.2h.9l-.5 1h.3a.89 .89 0 0 1 .3 .9 .89 .89 0 0 1-.7 .7l-.3-.2-.2-.3M123.2 248.5v.3l.1-.2M124.9 246.2h-.8v1.1a.53 .53 0 0 1 .5-.3 .53 .53 0 0 1 .4 .4 .78 .78 0 0 1 0 1 .78 .78 0 0 1-.9 .2l-.1-.3" fill="none" stroke="#040503" stroke-width=".24"/>
<path d="M60.2 226l.1 .2z" fill="#040503"/>
<g fill="none" stroke="#040503" stroke-width=".24">
<path d="M163.7 210h6.3M171.8 210h1.8M172.7 202.4v11.6M175.4 210h6.4M60.3 226.2l2.9 4.5h5.7M63.6 228l.3-.4v2.5M63.6 230.1h.6M65 228.8l-.2-.4v-.4l.2-.4h.6l.3 .4v.4l-.3 .4h-.6l-.2 .4v.5l.2 .4h.6l.3-.4v-.5l-.3-.4M66.4 227.6h1.1M67 227.6v2.5M172.7 220v8.5M174.8 227h3"/>
<path d="M179.9 220.2v8.3"/>
</g>
<g fill="#040503">
<path d="M172.7 227l2.1-.3v.7z"/>
<path d="M177.8 226.7l2.1 .3-2.1 .4z"/>
</g>
<g fill="none" stroke="#040503" stroke-width=".24">
<path d="M163.7 217.2h6.3M171.8 217.2h1.8M175.4 217.2h6.4M177.8 219.4l-1.5 1.5M180.5 216.6l-1.2 1.2M187.9 207.8l-.1-.3-.4-.1a1.5 1.5 0 0 0-.5 1.7l.1 .5 .4 .4a.83 .83 0 0 0 .6-.8 .83 .83 0 0 0-.6-.8l-.4 .4-.1 .3M188.5 208.9h1.4M190.8 208l.2-.1a.88 .88 0 0 1 .7 .9 .88 .88 0 0 1-.7 .8 1.12 1.12 0 0 1-.2-1.6zM191.5 207.5l-.7 2.5M192.1 207.9l.4-.5v2.6M193.5 209.7v.3l.1-.2M194.3 208a.51 .51 0 0 1 .6-.6 .51 .51 0 0 1 .3 .7l-1 1.9h1.1"/>
<path d="M195.3 210.7h-9.1l-4.2 4.4M176.7 223.8h-.8l-.1 1.1a.53 .53 0 0 1 .5-.2 .53 .53 0 0 1 .5 .3 .76 .76 0 0 1 0 1 .76 .76 0 0 1-.9 .2l-.2-.4"/>
</g>
<g fill="#040503">
<path d="M177.6 219.1l1.7-1.3-1.2 1.8z"/>
<path d="M181.7 214.8l.5 .5-1.7 1.3z"/>
</g>
<path d="M157.6 210h6.1M157.6 217.2h6.1M159 212.2v2.9M165.5 207v7.2" fill="none" stroke="#040503" stroke-width=".24"/>
<g fill="#040503">
<path d="M159 210l.4 2.2h-.7z"/>
<path d="M158.7 215.1h.7l-.4 2.1z"/>
</g>
<path d="M155.8 213.2v.8l1.1 .1a.58 .58 0 0 1-.2-.7 .58 .58 0 0 1 .6-.3 .76 .76 0 0 1 1 .7l-.1 .2-.4 .2M164.1 214.5l.3-.4v2.5M164.1 216.6h.6M165.5 220v8.5M167.7 227h2.9M172.7 220v8.5" fill="none" stroke="#040503" stroke-width=".24"/>
<g fill="#040503">
<path d="M165.5 227l2.2-.3v.7z"/>
<path d="M170.6 226.7l2.1 .3-2.1 .4z"/>
</g>
<g fill="none" stroke="#040503" stroke-width=".24">
<path d="M157.7 210h6M165.5 214.2v5.8M171.1 214.5l.3-.4h.5l.3 .4v.5l-.3 .4h-.5l-.3 .4v.8h1.1M172.7 214v6M178.2 214.5l.3-.4h.5l.3 .4v.5l-.3 .4h-.2M179 215.4l.3 .4v.4l-.3 .4h-.5l-.3-.4M179.9 207v13.2M16.8 235.5h2.1M21.1 234v4M26.5 234v4.5M28.7 235.5h2.1M169.5 223.8h-.8l-.1 1.1a.53 .53 0 0 1 .6-.2 .53 .53 0 0 1 .4 .3 .76 .76 0 0 1 0 1 .76 .76 0 0 1-.9 .2l-.2-.4"/>
<circle cx="165.5" cy="210" r=".87"/>
<circle cx="165.5" cy="217.2" r=".87"/>
<circle cx="172.7" cy="210" r=".87"/>
<circle cx="172.7" cy="217.2" r=".87"/>
<circle cx="179.9" cy="210" r=".86"/>
<circle cx="179.9" cy="217.2" r=".86"/>
</g>
<g fill="#040503">
<path d="M18.9 235.1l2.2 .4-2.2 .3z"/>
<path d="M26.5 235.5l2.2-.4v.7z"/>
</g>
<path d="M24.4 233.9h-1.2l.8-1.7v2.5M22.5 245.4v6.3M24.7 250.3h3M29.8 245.7v6" fill="none" stroke="#040503" stroke-width=".24"/>
<g fill="#040503">
<path d="M22.5 250.3l2.2-.4v.7z"/>
<path d="M27.7 249.9l2.1 .4-2.1 .3z"/>
</g>
<path d="M181.8 240l.1-.1a.85 .85 0 0 1 .7 .8 .85 .85 0 0 1-.7 .8 1.08 1.08 0 0 1-.1-1.5zM182.4 239.5l-.7 2.4M183.2 239.5a.6 .6 0 0 0 .5 .9 .71 .71 0 0 1 .5 1 .71 .71 0 0 1-1 .4 .98 .98 0 0 1 .8-1.6 .54 .54 0 0 0 0-.6 .54 .54 0 0 0-.5-.2zM26.6 247.1h-.8l-.1 1a.53 .53 0 0 1 .5-.2 .53 .53 0 0 1 .4 .4 .78 .78 0 0 1 .1 .9 .78 .78 0 0 1-.9 .3l-.2-.4M167.5 254.4l-1.6 1.5M176.4 245.7l-7.3 7.2M184.2 242.6h-4.6l-1.6 1.6" fill="none" stroke="#040503" stroke-width=".24"/>
<g fill="#040503">
<path d="M167.2 254.2l1.9-1.3-1.3 1.8z"/>
<path d="M177.7 243.9l.5 .6-1.8 1.2z"/>
</g>
<g fill="none" stroke="#040503" stroke-width=".24">
<path d="M152.9 245.5h3.4l1.8 1.2M153.1 242.8l.2-.1a.88 .88 0 0 1 .7 .8 .88 .88 0 0 1-.7 .9 1.12 1.12 0 0 1-.2-1.6zM153.8 242.4l-.7 2.4M154.6 242.2h.9l-.5 1h.2a.89 .89 0 0 1 .4 .9 .89 .89 0 0 1-.8 .7l-.2-.2-.2-.3M159.8 248l3.5 2.6M161.5 246.3v7M165 251.9l1.8 1.3M172.7 242v14"/>
<circle cx="161.5" cy="249.3" r="2.15"/>
</g>
<g fill="#040503">
<path d="M163.3 250.6l1.9 1-.4 .5z"/>
<path d="M158.3 246.4l1.5 1.6-1.9-1z"/>
</g>
<g fill="none" stroke="#040503" stroke-width=".24">
<path d="M161.5 239v7.3M172.7 239v3M157.1 249.3h8.9M163.7 240.4h6.9M167.8 249.3h1.8M171.4 249.3h8.9"/>
<circle cx="172.7" cy="249.3" r="5.2"/>
</g>
<g fill="#040503">
<path d="M161.5 240.4l2.2-.3v.7z"/>
<path d="M170.6 240.1l2.1 .3-2.1 .4z"/>
</g>
<path d="M165.4 237.2h1.1l-.8 2.5M167.1 239.5v.2l.1-.1M167.9 237.3v.5a.8 .8 0 0 0 .7 .6 .69 .69 0 0 1 .3 1 .69 .69 0 0 1-1 .2 1.01 1.01 0 0 1 .8-1.5 .54 .54 0 0 0 0-.7 .54 .54 0 0 0-.5-.2z" fill="none" stroke="#040503" stroke-width=".24"/>
<g fill="none" stroke="#231f20" stroke-width=".2">
<path d="M122.4 38.2h84.6M122.4 43.1h84.6M122.4 48.3h84.6M122.4 53.4h84.6M122.4 58.5h84.6M122.4 63.7h84.6M122.4 68.8h84.6M122.4 74h84.6M122.4 79.1h84.6M8.9 155.2h198.1M122.4 160.1h84.6M122.4 165h84.6"/>
<path d="M122.4 170.1h84.6M122.4 175.2h84.6M122.4 180.4h84.6M122.4 185.5h84.6M122.4 190.7h84.6M122.4 195.8h84.6M122.4 200.9h84.6"/>
</g>
<path d="M93.3 6.5h17M117.1 6.5h12M135.8 6.5h17.8" fill="none" stroke="#bd238f" stroke-width=".2"/>
<g font-size="4.9" fill="#bd238f">
<text x="9.1" y="31.9">MECHANICAL DRAWING (DUAL SECTION, E TERMINAL CONFIGURATION)</text>
<text x="9.1" y="153.8">MECHANICAL DRAWING (DUAL SECTION, F TERMINAL CONFIGURATION)</text>
</g>
<g font-size="3.5" fill="#231f20">
<text x="157.5" y="111.6">Recommended PCB Layout</text>
<text x="172" y="115.9">Top View</text>
<text x="156.6" y="140.9">Recommended Panel Cutout</text>
<text x="170.7" y="145.2">Front View</text>
<text x="151.7" y="231.8">Recommended PCB Layout</text>
<text x="166.2" y="236">Top View</text>
<text x="150.7" y="259.3">Recommended Panel Cutout</text>
<text x="164.9" y="263.5">Front View</text>
</g>
<g font-size="3.2" fill="#bd238f">
<text x="8.9" y="14.3">SAME SKY | SERIES: PTN16 | DESCRIPTION: ROTARY POTENTIOMETER</text>
<text x="164.8" y="14.3">date 09/12/2024 | page 7 of 11</text>
</g>
<g font-size="3.2" fill="#231f20">
<text x="123.8" y="46.8">shaft</text>
<text x="148.2" y="46.8">zinc alloy</text>
<text x="123.8" y="52">bushing</text>
<text x="148.2" y="52">zinc alloy</text>
<text x="123.8" y="57.1">driving plate</text>
<text x="148.2" y="57.1">POM (UL94HB)</text>
<text x="123.8" y="62.3">reed</text>
<text x="148.2" y="62.3">zinc</text>
<text x="176.4" y="62.3">cupronickel</text>
<text x="123.8" y="67.4">carbon plate</text>
<text x="148.2" y="67.4">FR4 (UL94HB)</text>
<text x="123.8" y="72.5">terminals</text>
<text x="123.8" y="77.7">hoop</text>
<text x="148.2" y="72.5">cold rolled steel</text>
<text x="148.2" y="77.7">cold rolled steel</text>
<text x="176.4" y="72.5">tin</text>
<text x="176.4" y="77.7">zinc</text>
<text x="123.8" y="168.7">shaft</text>
<text x="123.8" y="173.8">bushing</text>
<text x="148.2" y="168.7">zinc alloy</text>
<text x="148.2" y="173.8">zinc alloy</text>
<text x="123.8" y="179">driving plate</text>
<text x="148.2" y="179">POM (UL94HB)</text>
<text x="123.8" y="184.1">reed</text>
<text x="148.2" y="184.1">zinc</text>
<text x="176.4" y="184.1">cupronickel</text>
<text x="123.8" y="189.2">carbon plate</text>
<text x="148.2" y="189.2">FR4 (UL94HB)</text>
<text x="123.8" y="194.4">terminals</text>
<text x="148.2" y="194.4">cold rolled steel</text>
<text x="176.4" y="194.4">tin</text>
<text x="123.8" y="199.5">hoop</text>
<text x="148.2" y="199.5">cold rolled steel</text>
<text x="176.4" y="199.5">zinc</text>
</g>
<g font-size="2.8" fill="#63676b">
<text x="63.5" y="6.1">Additional Resources:</text>
<text x="113.3" y="6.1">|</text>
<text x="132.1" y="6.1">|</text>
</g>
<g font-size="2.8" fill="#bd238f">
<text x="93.3" y="6.1">Product Page</text>
<text x="117.1" y="6.1">3D Model</text>
<text x="135.8" y="6.1">PCB Footprint</text>
</g>
<g font-size="2.8" fill="#231f20">
<text x="8.9" y="40.2">units: mm</text>
<text x="123.8" y="41.7">DESCRIPTION</text>
<text x="148.2" y="41.7">MATERIAL</text>
<text x="176.4" y="41.7">PLATING/COLOR</text>
<text x="8.9" y="43.6">tolerance:</text>
<text x="8.9" y="47">X≤10.00: ±0.30 mm</text>
<text x="8.9" y="50.4">10.00&lt;X≤30.00: ±0.50 mm</text>
<text x="8.9" y="53.8">30.00&lt;X≤100.00: ±1.0 mm</text>
<text x="8.9" y="57.1">unless otherwise noted</text>
<text x="8.9" y="162">units: mm</text>
<text x="8.9" y="165.4">tolerance:</text>
<text x="123.8" y="163.5">DESCRIPTION</text>
<text x="148.2" y="163.5">MATERIAL</text>
<text x="176.4" y="163.5">PLATING/COLOR</text>
<text x="8.9" y="168.8">X≤10.00: ±0.30 mm</text>
<text x="8.9" y="172.2">10.00&lt;X≤30.00: ±0.50 mm</text>
<text x="8.9" y="175.6">30.00&lt;X≤100.00: ±1.0 mm</text>
<text x="8.9" y="179">unless otherwise noted</text>
<text x="94.1" y="269">sameskydevices.com</text>
</g>
</svg>
